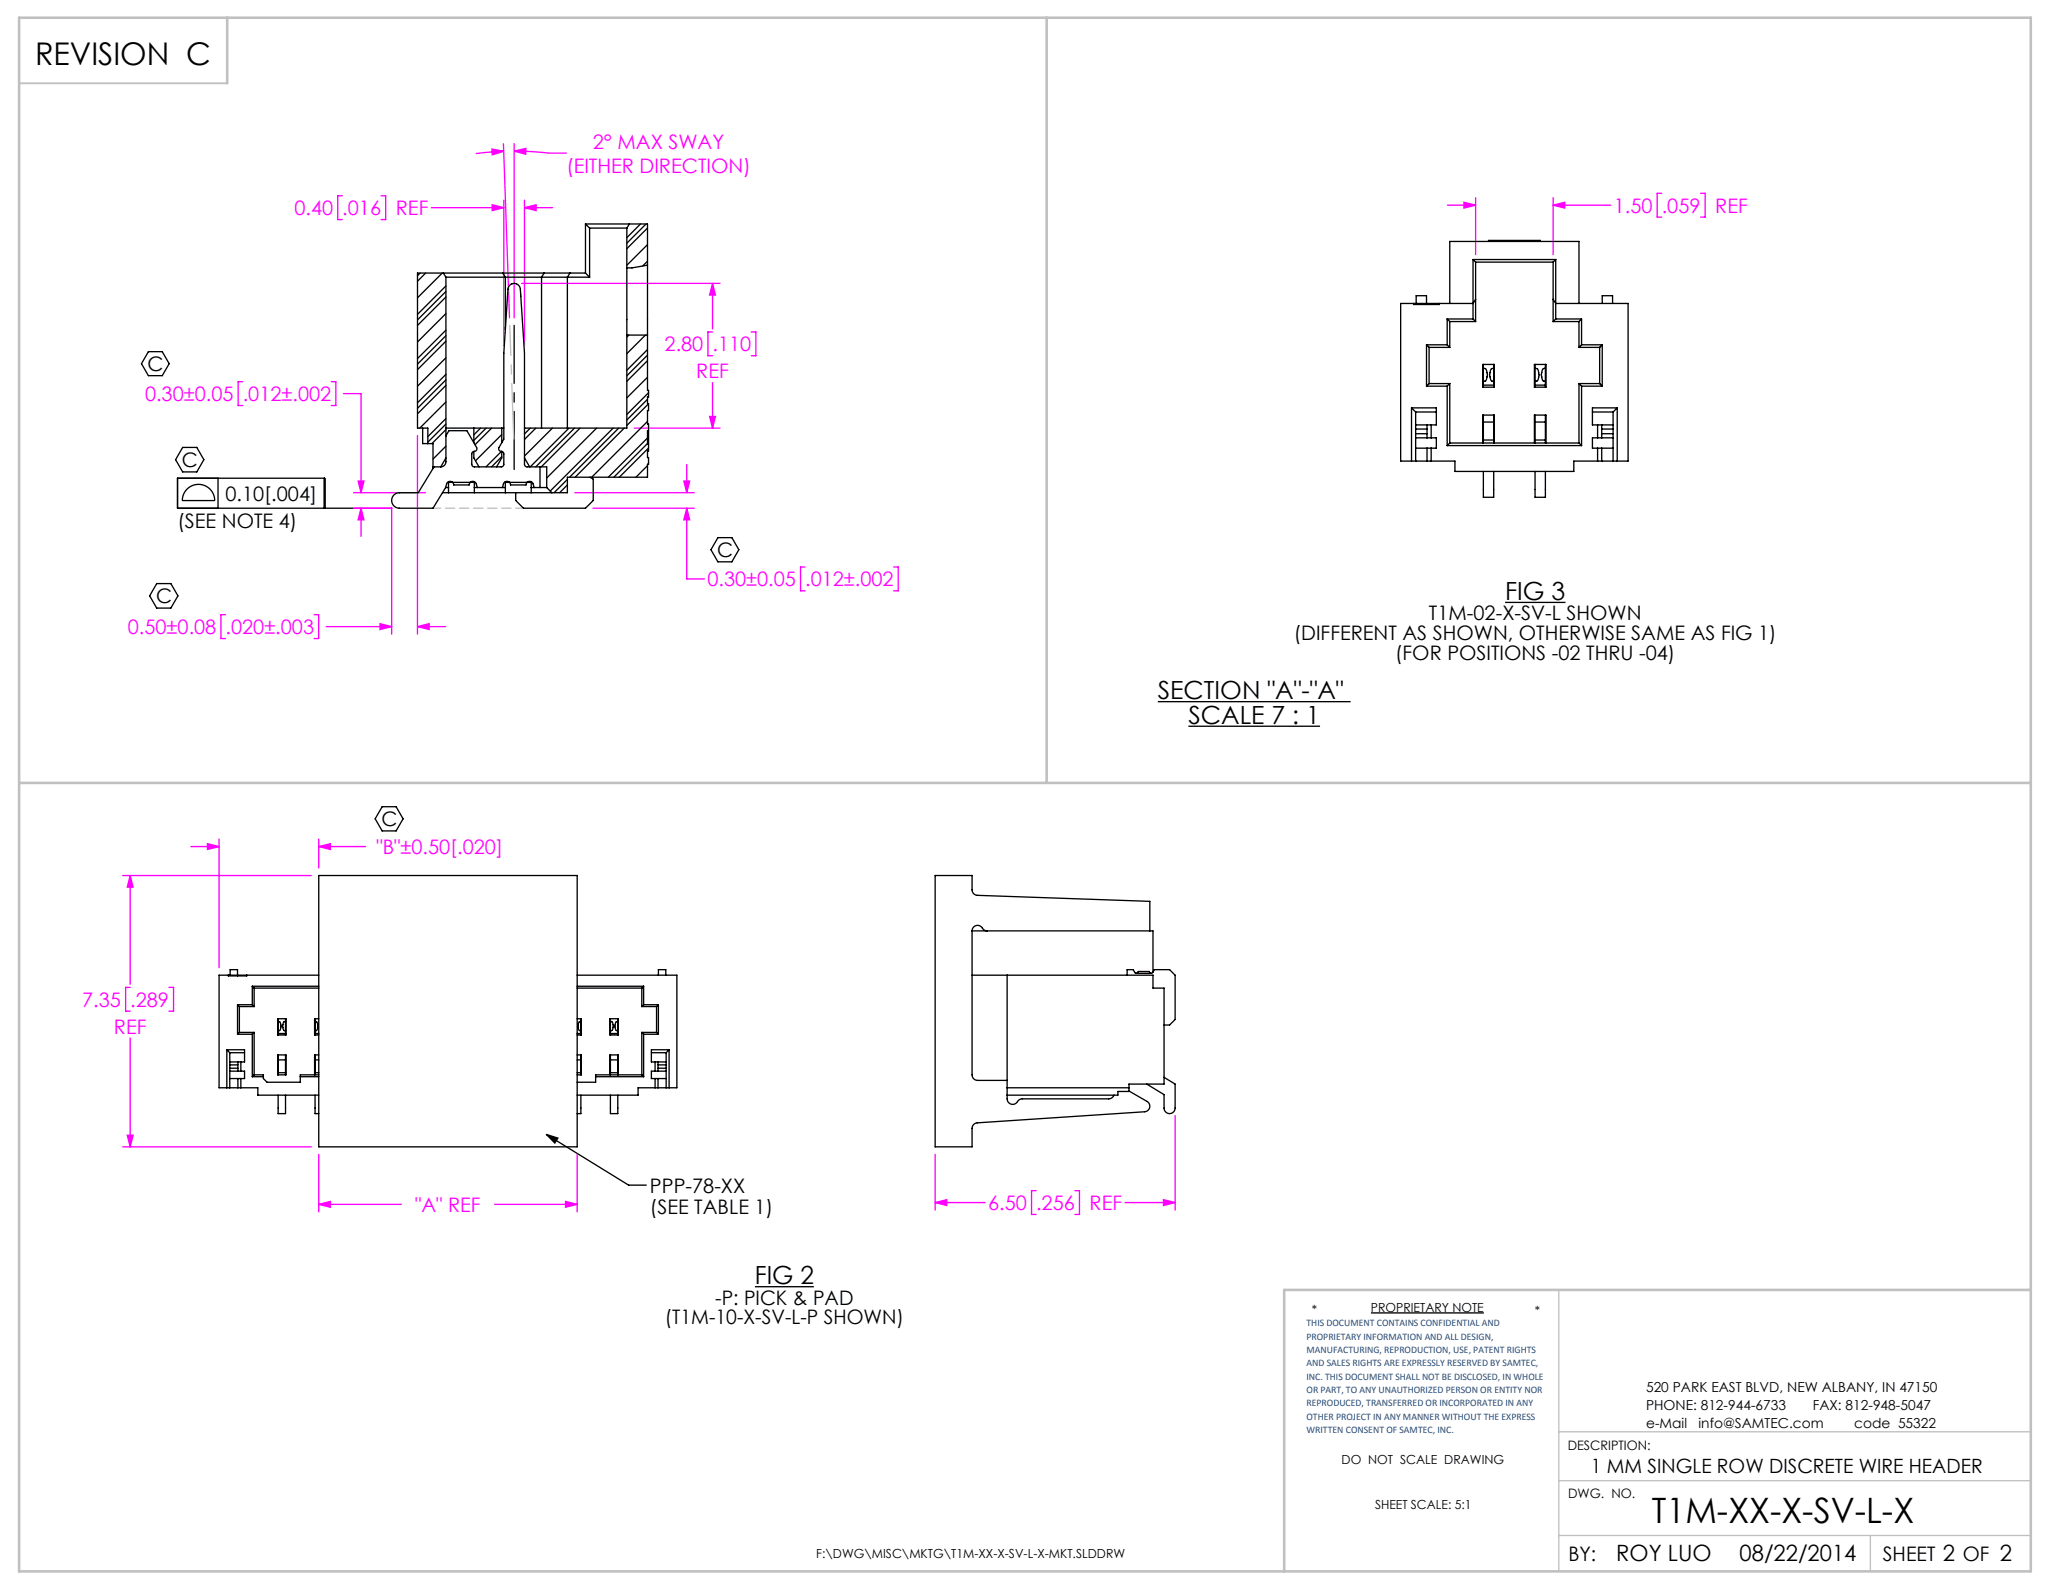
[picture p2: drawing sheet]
<svg xmlns="http://www.w3.org/2000/svg" width="279mm" height="216mm" viewBox="0 0 279 216" stroke-linecap="round" stroke-linejoin="round" font-family="sans-serif">
<g fill="none" stroke="#000" stroke-width=".18">
<path d="M20.1 47.6h1.9l.9 1.7-.9 1.6h-1.9l-.9-1.6zM21.2 79h1.9l1 1.7-1 1.7h-1.9l-.9-1.7zM24.7 60.6h2l.9 1.7-.9 1.6h-2l-.9-1.6zM25.3 66.2a2.19 2.19 0 0 1 2.4-.4 2.19 2.19 0 0 1 1.4 2h-4.4a2.2 2.2 0 0 1 .6-1.6zM29.5 64.8v4M44 68.8v-4h-20v4h29.1M97.2 72.8h1.9l1 1.7-1 1.6h-1.9l-.9-1.6zM156.8 95h26.1M160.9 98.4h17.9M203.8 81.6h8.2M51.8 109.3h1.8l1 1.6-1 1.6h-1.8l-1-1.6zM74 153.7l11.1 6.8h2.4"/>
<path d="M74 153.7l1.6 .5-.5 .6zM102.2 174.3h8M185.7 177.8h15.3"/>
</g>
<path d="M211.1 174.7v38.1M211.1 193.9h63.9M211.1 208h63.9M211.1 200.6h63.9M253.3 208v4.8" fill="none" stroke="#c0c0c0" stroke-width=".18"/>
<path d="M2.6 11.3h28.2" fill="none" stroke="#c0c0c0" stroke-width=".25"/>
<path d="M2.6 2.4h272.4v210.4h-272.4zM30.8 2.4v8.9M141.8 2.4v103.6M2.6 106h272.4M275 174.7h-101.1v38.1" fill="none" stroke="#c0c0c0" stroke-width=".35"/>
<g fill="none" stroke="#f0f" stroke-width=".18">
<path d="M68.2 19.5l.8 23.5M69.6 19.5v23.6M46.4 26.5h-.7v3.2h.7M51.6 26.5h.6v3.2h-.6M58.4 28.1h9.8M66.6 20.2l1.6 .3-1.5 .5zM66.7 27.7l1.5 .4-1.5 .4zM68.2 20.5l-3.8 .3M68.2 27.1v19.7M69.6 20.5l1.6-.4v.8zM69.6 20.5h2.4l2.3 .2h2.4M70.6 38.4h26.9"/>
<path d="M71 28.1l1.6-.4v.8zM71 27.1v19.7M71 28.1h3.8M96.5 38.4l.4 1.6h-.8zM96.5 38.4v6.1M196 27.8h3.8M198.3 27.4l1.5 .4-1.5 .4zM199.8 26.8v7.7M210.3 27.8l1.6-.4v.8zM210.3 26.8v7.7M210.3 27.8h7.9M225.1 26.2h-.7v3.2h.7"/>
<path d="M230.3 26.2h.6v3.2h-.6M32.9 51.7h-.6v3.2h.6M44.9 51.7h.6v3.2h-.6M46.5 53.3h2.4v13.4M56.5 59v26.9M85.9 58h11.6M96.1 56.4h.8l-.4 1.6zM96.5 45h-.6v3.2h.6M96.5 51.8v6.2M101.8 45h.6v3.2h-.6M47.9 68.8h5.2M47.9 66.7h9.7"/>
<path d="M48.5 65.2h.8l-.4 1.5zM48.9 68.8l.4 1.6h-.8zM48.9 68.8v3.8M53 68.8v17.1M77.9 66.7h16.1M80.3 68.8h13.7M92.6 65.2h.8l-.4 1.5zM93 68.8l.4 1.6h-.8zM93 68.8v9.6h2.4M93 62.9v3.8M109 76.8h-.6v3.2h.6M121 76.8h.7v3.2h-.7"/>
<path d="M30.5 83.3h-.6v3.2h.6M42.5 83.3h.7v3.2h-.7M44.2 84.9h8.8M51.5 84.5l1.5 .4-1.5 .4zM56.5 84.9l1.6-.4v.8zM56.5 84.9h3.9M16.6 118.6h25.6M17.6 118.6l.4 1.6h-.8zM17.6 118.6v14.7M25.9 114.7h3.8M28.1 114.3l1.6 .4-1.6 .4zM29.7 113.7v17.4"/>
<path d="M43.2 114.7l1.5-.4v.8zM43.2 113.7v3.9M43.2 114.7h6.3M17.6 133.7h-.6v3.3h.6M22.9 133.7h.6v3.3h-.6M16.6 155.3h25.6M17.2 153.8h.8l-.4 1.5zM17.6 140.6v14.7M43.2 156.4v7.7M78.2 156.4v7.7M126.7 156.4v7.5M159.2 151.1v12.8"/>
<path d="M43.2 163.1l1.5-.4v.8zM43.2 163.1h11.1M67 163.1h11.2M76.6 162.7l1.6 .4-1.6 .4zM126.7 162.9l1.5-.4v.8zM126.7 162.9h6.7M140.3 161.3h-.6v3.2h.6M145.6 161.3h.6v3.2h-.6M152.4 162.9h6.8M157.6 162.5l1.6 .4-1.6 .4z"/>
</g>
<path d="M69.6 44.1v19.5" fill="none" stroke="#000" stroke-width=".18" stroke-dasharray="15.2 1.3 1.3 1.3" stroke-dashoffset="7.4"/>
<path d="M69.6 59.5l-.6-15.4" fill="none" stroke="#c0c0c0" stroke-width=".18" stroke-dasharray="15.2 1.3 1.3 1.3" stroke-dashoffset="7.7"/>
<path d="M70.9 68.8h-12.3" fill="none" stroke="#c0c0c0" stroke-width=".18" stroke-dasharray="1.3 .6" stroke-dashoffset=".2"/>
<path d="M74 153.7l1.6 .5-.5 .6z" fill="#000"/>
<g fill="#f0f">
<path d="M69.6 20.5l1.6-.4v.8zM66.6 20.2l1.6 .3-1.5 .5z"/>
<path d="M28.1 114.3l1.6 .4-1.6 .4zM43.2 114.7l1.5-.4v.8zM76.6 162.7l1.6 .4-1.6 .4zM43.2 163.1l1.5-.4v.8zM17.6 118.6l.4 1.6h-.8zM17.2 153.8h.8l-.4 1.5zM157.6 162.5l1.6 .4-1.6 .4zM126.7 162.9l1.5-.4v.8zM96.1 56.4h.8l-.4 1.6zM96.5 38.4l.4 1.6h-.8zM66.7 27.7l1.5 .4-1.5 .4zM71 28.1l1.6-.4v.8zM56.5 84.9l1.6-.4v.8zM51.5 84.5l1.5 .4-1.5 .4zM48.9 68.8l.4 1.6h-.8zM48.5 65.2h.8l-.4 1.5zM93 68.8l.4 1.6h-.8zM92.6 65.2h.8l-.4 1.5zM198.3 27.4l1.5 .4-1.5 .4zM210.3 27.8l1.6-.4v.8z"/>
</g>
<g fill="none" stroke="#000" stroke-width=".18">
<path d="M56.9 37l-.4 .3M57.6 37l-1.1 1.1M59.9 37l-3.4 3.3M60 37l.4 .5M60.4 37.5v25a.7 .7 0 0 1-.7 .7M60.4 37.5h19.5M60.4 39.5l-3.9 3.8M60.4 38.7l-3.9 3.9M68.1 37l.3 .5v7.1M73.7 37l-.4 .5v20.5M77.2 37l-.4 .5v20.5M79.3 30.3h8.4v15.1"/>
<path d="M79.3 37h-22.8v21h1.4v2.1M79.3 30.3l.6 .6M79.3 30.3v6.7M79.3 37l.6 .5M79.9 30.9h5M79.9 30.9v6.6M84.9 30.9v14.5M85.2 30.3l-.3 .6M86.7 30.3l-1.8 1.9M87.5 30.3l-2.6 2.6M87.7 35.9l-2.1 .4h-.7M87.7 35.4l-.7 .6"/>
<path d="M87.7 30.9l-2.8 2.8M87.7 33.1l-2.8 2.8M199.5 35.2v8M199.5 35.2h11.2M199.5 35.2l.3 .3M199.8 35.5v8.1M199.8 35.5h10.5M201.6 32.7v-.1h7v.1M210.3 35.5v8.1M210.7 35.2v8M210.7 35.2l-.4 .3M57.2 58v2.1h1.4v3.4"/>
<path d="M60.4 59l.4-.7h2.4l1.3 2.3a.43 .43 0 0 1-.5 .6l-.1 .3v1.4a.35 .35 0 0 0 .3 .3h3.7a.35 .35 0 0 0 .3-.3v-1.4a.46 .46 0 0 0-.5-.4l-.1-.1-.1-.3 .7-1.2v-11.7l.5-7.9a1.69 1.69 0 0 1 .3-1.2 .84 .84 0 0 1 .9-.3 .84 .84 0 0 1 .6 .8l.5 8.6v15.1a.35 .35 0 0 0 .4 .3h2.6v2.8M60.4 58h7.8M60.4 58.2l-1.9 1.9M60.4 52.2l-3.9 3.9M60.4 46.2l-3.9 3.9M60.4 40.2l-3.9 3.9M60.4 57.4l-2.5 2.5M60.4 51.5l-3.9 3.8M60.4 45.5l-3.9 3.8M60.4 56.7l-2.5 2.4M60.4 50.7l-3.9 3.9M60.4 44.7l-3.9 3.9"/>
<path d="M60.4 54.4l-3.5 3.6M60.4 48.5l-3.9 3.8M60.4 42.5l-3.9 3.8M64.2 58v2M65.1 58l-.9 .9M65.8 58l-1.6 1.6M66.6 58l-2.3 2.2M68 58v2M68 58.9l-3.6 3.5M71.1 58h-.1M71.8 58l-.8 .8M72.6 58l-1.6 1.5"/>
<path d="M74.8 58l-3.8 3.8M77.1 58l-5.3 5.2M77.8 58l-5.2 5.2M78.6 58l-5.3 5.2M80.8 58l-6.8 6.7M83 58l-8.5 8.5M83.8 58l-6.7 6.6M84.5 58l-6.6 6.6M84.9 45.4v12.6h-13.9M84.9 45.4h2.8M85.2 45.4l-.3 .3M87.4 45.4l-2.5 2.5"/>
<path d="M87.7 45.4v7.5h.1v.9h-.1v.9h.1M87.7 48.8l-2.8 2.8M87.7 54.1l-2.8 2.8M87.7 48.1l-2.8 2.8M87.7 59.3l-5.3 5.3M87.7 47.4l-2.8 2.8M87.7 57.1l-7.6 7.5M87.7 51.1l-2.8 2.8M87.8 54.7v.9h-.1v1.8h.1v3.7h-.1v.9h.1v.9h-.1v1.7h-10.9v2.1h-16.9M87.8 58.3h-.1v1.9h.1M87.8 54.7l-2.9 2.9M87.8 53.2l-2.9 2.9"/>
<path d="M191.2 55.2h3.3v2.4h-2.8M191.2 55.2v7.3M191.2 55.2l.5 .6M191.4 41.1v.1h3.5v-.1M191.7 59.3h2.8v1.4h-2.8M191.7 55.8h2.8M191.7 55.8v6.7M191.7 58.7h1.6M191.7 58.1h1.6M191.8 41.1v-1h1.4v1.1M193.2 46.7h2.8M193.2 46.7v5.6"/>
<path d="M193.2 52.3h2.8M193.2 46.7l.3 .4M193.3 57.6v1.7M193.5 47.1h2.8M193.5 52h2.8M193.5 52l-.3 .3M193.5 47.1v4.9M193.8 57.6v1.7M196 43.2h3.5M196 43.2v3.5M196 52.3v8.1M196 43.2l.3 .4"/>
<path d="M196 46.7l.3 .4M196.3 41.1v-8.4h17.5v8.4M196.3 43.6v3.5M196.3 52v8M196.3 52l-.3 .3M196.3 43.6h3.5M199.5 43.2l.3 .4M199.8 40.5l-.3 .6h-9.8v21.4h7.3v1.4h16.1v-1.4h7.4v-21.4h-9.8l-.4-.6M200.8 49.4h1.6v3h-1.6zM200.9 49.9a.62 .62 0 0 1 .5 .7v.3a.6 .6 0 0 1-.5 .8M200.9 52.2h1.4M200.9 59.6h1.4"/>
<path d="M200.9 57.2h1.4M200.9 49.4v3M200.9 56.2v3.8M202.3 49.9a.48 .48 0 0 0-.5 .6v.4a.6 .6 0 0 0 .5 .8M202.3 49.4v3M202.3 56.2v3.8M207.8 49.4h1.6v3h-1.6zM207.9 49.9a.62 .62 0 0 1 .5 .7v.3a.6 .6 0 0 1-.5 .8M207.9 52.2h1.4M207.9 49.4v3M207.9 56.2v3.8M207.9 59.6h1.4"/>
<path d="M207.9 57.2h1.4M209.3 49.9a.48 .48 0 0 0-.5 .6v.4a.6 .6 0 0 0 .5 .8M209.3 49.4v3M209.3 56.2v3.8M210.3 43.6h3.5M210.7 43.2h3.5M210.7 43.2l-.4 .4M213.8 43.6v3.5M213.8 52v8M213.8 47.1h2.8M213.8 52h2.8M213.8 52l.4 .3"/>
<path d="M214.2 46.7h2.8M214.2 52.3h2.8M214.2 43.2v3.5M214.2 52.3v8.1M214.2 46.7l-.4 .4M214.2 43.2l-.4 .4M215.7 55.8h2.8M216.4 57.6v1.7M216.6 47.1v4.9M216.6 52l.4 .3M216.9 57.6v1.7M216.9 58.7h1.6"/>
<path d="M216.9 58.1h1.6M217 41.1v-1h1.4v1M217 46.7v5.6M217 46.7l-.4 .4M218.5 59.3h-2.8v1.4h2.8M218.5 55.8v6.7M219 55.2v7.3M219 55.2h-3.3v2.4h2.8M219 55.2l-.5 .6M58.6 63.2h1.1M58.8 63.2l-2.2 3.5h-2.5a1.05 1.05 0 0 0-1.1 1.1 1.05 1.05 0 0 0 1.1 1h4.5l1.8-2.8M60.4 66l.1-.4a.49 .49 0 0 1 .5-.4 .49 .49 0 0 1 .4 .5h2.1a.49 .49 0 0 1 .5-.5 .49 .49 0 0 1 .5 .4l.1 .4"/>
<path d="M60.4 66h.3M60.4 62l-.7 1.2M60.4 60.4l-1.8 1.8M60.7 65.2v1.5M60.7 65.3h3.5M64.2 61.1v.9l.7 1.2M64.2 66h4.2M64.2 65.2v1.5M67.9 61.1l-2.1 2.1M68 61.1v.9l-.7 1.2M68 61.9l-1.4 1.3M68.1 66l.1-.4a.49 .49 0 0 1 .5-.4 .49 .49 0 0 1 .4 .5h2.1a.49 .49 0 0 1 .5-.5 .49 .49 0 0 1 .5 .4l.1 .4"/>
<path d="M68.4 65.2v1.5M68.4 65.3h3.5M71 62l.7 1.2M71.9 66h2.1M71.9 65.2v1.5M73.1 63.2v2.8M74 66l.7 .7M76.8 65.7l-1 1M76.8 64.9l-1.8 1.8M79.9 64.6l.4 .3v2.9l-1 1h-8.4l-1.1-1v-1.1M87.7 60.1l-4.6 4.5M87.7 63.1l-1.6 1.5"/>
<path d="M87.8 60.7l-3.9 3.9M193.3 60.7v1.8M193.8 60.7v1.8M196 60.4h18.2M196.3 60l-.3 .4M196.3 60h17.5M200.8 60v-3.8h1.6v3.8M200.9 63.9v3.5h1.4v-3.5M207.8 60v-3.8h1.6v3.8M207.9 63.9v3.5h1.4v-3.5M213.8 60l.4 .4M216.4 60.7v1.8"/>
<path d="M216.9 60.7v1.8M43.2 118.6h35v36.7h-35zM30.9 132.1v.1h2.5v-.1M31.2 132.1v-.8h1v.9M32.2 136.1v4M32.2 136.1h2M32.2 136.1l.2 .2M32.4 136.3h2M32.4 139.8h2M32.4 139.8l-.2 .3M32.4 136.3v3.5M34.2 133.6h9"/>
<path d="M34.2 133.6v2.5M34.2 136.1l.2 .2M34.2 133.6l.2 .2M34.4 139.8l-.2 .3M34.4 133.8h8.8M34.4 133.8v2.5M34.4 139.8v5.8M37.6 138h1.1v2.2h-1.1zM37.7 138.3h.1M37.7 140h1M37.7 138v2.2M37.7 139.6h.1"/>
<path d="M37.7 138.4a.57 .57 0 0 1 .4 .6l-.1 .1a.43 .43 0 0 1-.3 .5M38.7 138.3a.65 .65 0 0 0-.4 1l.1 .3h.3M38.7 138v2.2M42.7 138.3a.65 .65 0 0 1 .3 1l-.1 .3h-.2M42.7 140h.5M42.7 138v2.2M43.2 138h-.6v2.2h.6M43.2 132.1h-13.5v15.2h5.2v1h8.3M78.2 140h.5M78.2 138h.5v2.2h-.5M78.2 133.6h9M78.2 132.1h13.5v15.2h-5.3v1h-8.2"/>
<path d="M78.2 133.8h8.7M78.6 138.4a.57 .57 0 0 0-.3 .6v.1a.43 .43 0 0 0 .3 .5M78.6 138.4h.1M78.7 139.6h.1M78.7 138v2.2M82.6 138h1.1v2.2h-1.1zM82.7 138.3h.1M82.7 140h1M82.7 138v2.2M82.7 139.6h.1M82.7 138.4a.57 .57 0 0 1 .4 .6l-.1 .1a.43 .43 0 0 1-.3 .5M83.6 138.4a.58 .58 0 0 0-.3 .6v.1a.43 .43 0 0 0 .3 .5"/>
<path d="M83.6 138.4h.1M83.7 139.6h.1M83.7 138v2.2M86.9 136.3h2M86.9 139.8h2M86.9 133.8v2.5M86.9 139.8v5.8M86.9 139.8l.3 .3M87.2 133.6v2.5M87.2 136.1h2M87.2 136.1l-.3 .2M87.2 133.6l-.3 .2"/>
<path d="M88.9 136.3v3.5M88.9 139.8l.3 .3M89.2 132.1v-.8h1v.8M89.2 136.1v4M89.2 136.1l-.3 .2M131.7 126.1a.78 .78 0 0 1 .6-.8 .78 .78 0 0 1 .9 .6l.5 .2M131.7 126.1v19.5a.75 .75 0 0 0 .7 .7h4M131.7 132.1h24.5v1.7h1.5v13h-4.8v1h-1.5v.5h-15M131.7 126.1h24.5v5.6M136.4 132.1v16.7a.78 .78 0 0 0 .7 .8 .78 .78 0 0 0 .8-.5l.5-.3h11.9a.8 .8 0 0 0 .6-.5M153.9 131.8l-.2-.1-.2-.4h-.8v.8M153.9 131.8l.2-.1 .1-.1h1.5v.2h.2"/>
<path d="M153.9 131.8h2M155.7 126.1v-4l-23.3-.8a.75 .75 0 0 1-.7-.8v-1.9h-5v36.7h5v-2.5a.75 .75 0 0 1 .7-.7l22.6-1.5a.75 .75 0 0 0 .7-.6 .75 .75 0 0 0-.3-.8l-2.5-1.4M155.9 131.8l.2-.1 .2-.4h2.1l.8 .8v6l-.8 .7h-.7M30.7 142.2h2.4v1.6h-2M30.7 142.2v5.1M30.7 142.2l.4 .4M31.1 145.1h2v1h-2M31.1 142.6h2M31.1 142.6v4.7M31.1 144.2h1.1M31.1 144.7h1.1M32.2 140.1h2"/>
<path d="M32.2 143.8v1.3M32.2 146.1v1.2M32.6 143.8v1.3M32.6 146.1v1.2M34.2 145.8h1.5M34.2 140.1v5.7M34.4 145.6h1.3v.5l.5 .5h4.5v-1h2.5M34.4 145.6l-.2 .2M37.6 142.9h1.1v2.7h-1.1zM37.7 148.3v2.5h1v-2.5M37.7 145.3h1M37.7 143.6h1"/>
<path d="M37.7 142.9v2.7M38.7 142.9v2.7M40.7 145.8h2.5M42.7 148.3v2.5h.5M42.7 142.9v2.7M42.7 145.3h.5M42.7 143.6h.5M43.2 142.9h-.6v2.7M78.2 145.3h.5M78.2 143.6h.5M78.2 142.9h.5v2.7h-.5M78.7 148.3v2.5h-.5"/>
<path d="M78.7 142.9v2.7M80.7 145.8h6.5M82.6 145.6v-2.7h1.1v2.7M82.7 148.3v2.5h1v-2.5M82.7 145.3h1M82.7 143.6h1M82.7 142.9v2.7M83.7 142.9v2.7M86.9 145.6h-6.2v1h-2.5M86.9 145.6l.3 .2M87.2 140.1v5.7M87.2 140.1h2"/>
<path d="M88.2 142.6h2M88.7 143.8v1.3M88.7 146.1v1.2M89.1 143.8v1.3M89.1 146.1v1.2M89.1 144.2h1.1M89.1 144.7h1.1M90.2 145.1h-2v1h2M90.2 142.6v4.7M90.6 142.2v5.1M90.6 142.2h-2.4v1.6h2M90.6 142.2l-.4 .4"/>
<path d="M136.4 147.3h16.5M157.7 145.9l1.5 .9v3.3a.75 .75 0 0 1-.8 .7 .75 .75 0 0 1-.7-.7v-1.8l-2.4-1.5"/>
</g>
<text font-size="4.7" x="223.7" y="206.3">T1M-XX-X-SV-L-X</text>
<text font-size="4.2" x="4.8" y="8.9">REVISION C</text>
<g font-size="3.4">
<text x="203.8" y="81.2">FIG 3</text>
<text x="156.8" y="94.7">SECTION &quot;A&quot;-&quot;A&quot;</text>
<text x="160.9" y="98">SCALE 7 : 1</text>
<text x="102.2" y="173.9">FIG 2</text>
</g>
<g font-size="3">
<text x="218.9" y="211.4">ROY LUO</text>
<text x="235.6" y="211.4">08/22/2014</text>
</g>
<g font-size="2.7" fill="#f0f">
<text x="76.7" y="23.4">(EITHER DIRECTION)</text>
<text x="80.3" y="20.2">2° MAX SWAY</text>
<text x="39.9" y="29.2">0.40</text>
<text x="46.4" y="29.2">.016</text>
<text x="53.6" y="29.2">REF</text>
<text x="218.6" y="28.8">1.50</text>
<text x="225.1" y="28.8">.059</text>
<text x="232.3" y="28.8">REF</text>
<text x="90" y="47.6">2.80</text>
<text x="96.5" y="47.6">.110</text>
<text x="94.3" y="51.2">REF</text>
<text x="19.6" y="54.3">0.30±0.05</text>
<text x="32.9" y="54.3">.012±.002</text>
<text x="95.8" y="79.4">0.30±0.05</text>
<text x="109" y="79.4">.012±.002</text>
<text x="17.3" y="85.9">0.50±0.08</text>
<text x="30.5" y="85.9">.020±.003</text>
<text x="51" y="115.7">&quot;B&quot;±0.50[.020]</text>
<text x="11.1" y="136.4">7.35</text>
<text x="17.6" y="136.4">.289</text>
<text x="15.4" y="140">REF</text>
<text x="56.2" y="164.2">&quot;A&quot; REF</text>
<text x="133.8" y="163.9">6.50</text>
<text x="140.3" y="163.9">.256</text>
<text x="147.6" y="163.9">REF</text>
</g>
<g font-size="2.7">
<text x="20" y="50.2">C</text>
<text x="24.6" y="63.2">C</text>
<text x="24" y="71.5">(SEE NOTE 4)</text>
<text x="30.5" y="67.8">0.10[.004]</text>
<text x="97.1" y="75.4">C</text>
<text x="21.1" y="81.7">C</text>
<text x="175.2" y="86.7">(DIFFERENT AS SHOWN, OTHERWISE SAME AS FIG 1)</text>
<text x="189" y="89.4">(FOR POSITIONS -02 THRU -04)</text>
<text x="193.5" y="84">T1M-02-X-SV-L SHOWN</text>
<text x="51.7" y="111.8">C</text>
<text x="88" y="161.6">PPP-78-XX</text>
<text x="88" y="164.5">(SEE TABLE 1)</text>
<text x="90.1" y="179.4">(T1M-10-X-SV-L-P SHOWN)</text>
<text x="96.9" y="176.7">-P: PICK &amp; PAD</text>
<text x="215.5" y="199.6">1 MM SINGLE ROW DISCRETE WIRE HEADER</text>
<text x="212.4" y="211.5">BY:</text>
<text x="255" y="211.4">SHEET 2 OF 2</text>
</g>
<g font-size="1.9">
<text x="222.9" y="188.6">520 PARK EAST BLVD, NEW ALBANY, IN 47150</text>
<text x="222.9" y="191">PHONE: 812-944-6733</text>
<text x="245.5" y="191">FAX: 812-948-5047</text>
<text x="222.9" y="193.4">e-Mail</text>
<text x="230" y="193.4">info@SAMTEC.com</text>
<text x="251.1" y="193.4">code 55322</text>
</g>
<g font-size="1.8">
<text x="212.3" y="196.4">DESCRIPTION:</text>
<text x="212.4" y="202.9">DWG. NO.</text>
</g>
<g font-size="1.7">
<text x="177.7" y="178">*</text>
<text x="185.7" y="177.6">PROPRIETARY NOTE</text>
<text x="207.9" y="178">*</text>
<text x="181.7" y="198.3">DO NOT SCALE DRAWING</text>
<text x="186.2" y="204.3">SHEET SCALE: 5:1</text>
<text x="110.5" y="211.1">F:\DWG\MISC\MKTG\T1M-XX-X-SV-L-X-MKT.SLDDRW</text>
</g>
<g font-size="1.4" fill="#1f497d">
<text x="176.9" y="179.6">THIS DOCUMENT CONTAINS CONFIDENTIAL AND</text>
<text x="176.9" y="181.5">PROPRIETARY INFORMATION AND ALL DESIGN,</text>
<text x="176.9" y="183.3">MANUFACTURING, REPRODUCTION, USE, PATENT RIGHTS</text>
<text x="176.9" y="185.1">AND SALES RIGHTS ARE EXPRESSLY RESERVED BY SAMTEC,</text>
<text x="176.9" y="186.9">INC. THIS DOCUMENT SHALL NOT BE DISCLOSED, IN WHOLE</text>
<text x="176.9" y="188.7">OR PART, TO ANY UNAUTHORIZED PERSON OR ENTITY NOR</text>
<text x="176.9" y="190.5">REPRODUCED, TRANSFERRED OR INCORPORATED IN ANY</text>
<text x="176.9" y="192.3">OTHER PROJECT IN ANY MANNER WITHOUT THE EXPRESS</text>
<text x="176.9" y="194.1">WRITTEN CONSENT OF SAMTEC, INC.</text>
</g>
</svg>
